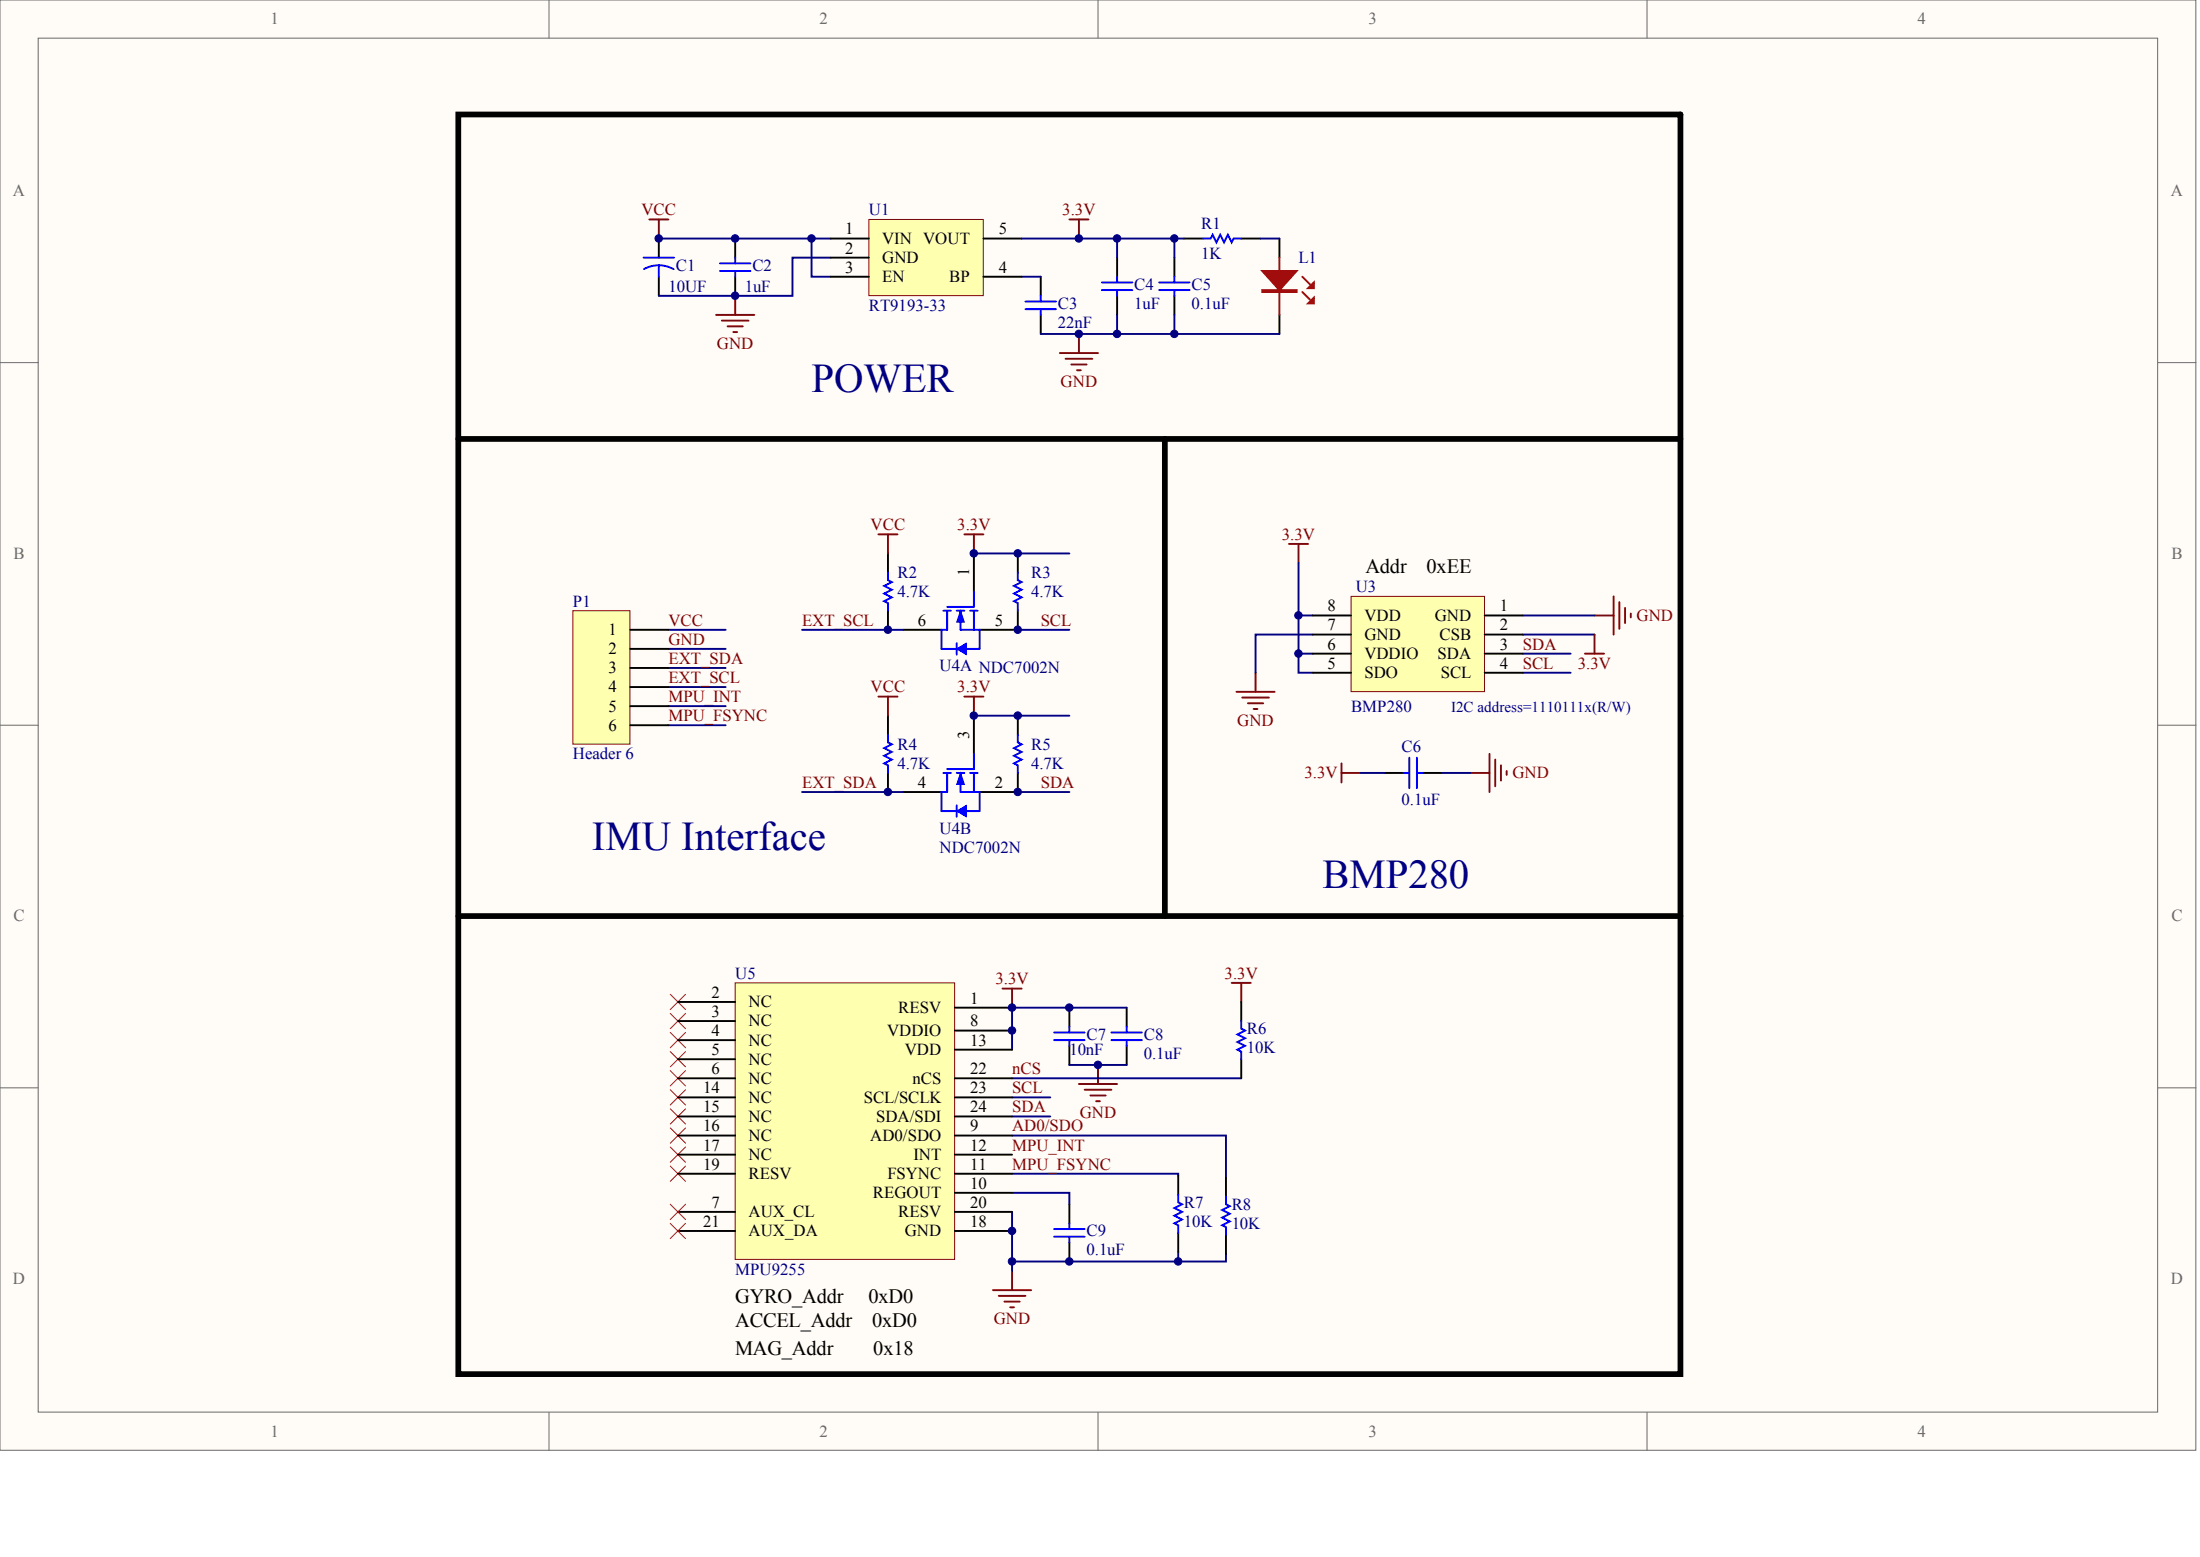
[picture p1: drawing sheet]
<svg xmlns="http://www.w3.org/2000/svg" width="840mm" height="594mm" viewBox="0 0 840 594" stroke-linecap="round" stroke-linejoin="round" font-family="sans-serif">
<g fill="#fffcf8" stroke="#696969" stroke-width=".38">
<path d="M0 0h838v553.4h-838z"/>
<path d="M14.6 14.6h808.8v524.2h-808.8z"/>
</g>
<path d="M209.5 0v14.6M419 0v14.6M628.6 0v14.6M0 138.4h14.6M823.5 138.4h14.6M0 276.7h14.6M823.5 276.7h14.6M0 415.1h14.6M823.5 415.1h14.6M209.5 538.9v14.5M419 538.9v14.5M628.6 538.9v14.5" fill="none" stroke="#696969" stroke-width=".38"/>
<g fill="none" stroke="#000" stroke-width=".73">
<path d="M251.4 91v7.3M280.6 91v7.3M426.3 98.3v7.3M251.4 105.6v7.3M280.6 105.6v7.3M397.2 105.6v7.3M426.3 112.9v7.2M397.2 120.1v7.3M338.9 211.2v7.3M371.7 211.2v14.5M388.4 211.2v7.3M338.9 233v7.3"/>
<path d="M388.4 233v7.3h-14.5M344.7 240.3h14.6M338.9 273.1v7.3M371.7 273.1v14.5M388.4 273.1v7.3M338.9 294.9v7.3M388.4 294.9v7.3h-14.5M344.7 302.2h14.6"/>
</g>
<g fill="none" stroke="#00f" stroke-width=".73">
<path d="M245.6 98.3h11.7M280.6 98.3v2.2M251.4 101.2a11.6 11.6 0 0 1 5.7 1.5M251.4 101.2a11.6 11.6 0 0 0-5.7 1.5M251.4 101.2v4.4M274.8 100.5h11.6M274.8 103.4h11.6M280.6 103.4v2.2M391.4 118h11.6M391.4 115.1h11.6M397.2 112.9v2.2M397.2 118v2.1"/>
<path d="M420.5 107.8h11.7M420.5 110.7h11.7M426.3 105.6v2.2M426.3 110.7v2.2M338.9 218.5v2.9l1.4 .7-2.9 1.5 2.9 1.4-2.9 1.5 2.9 1.4-2.9 1.5 1.5 .7v2.9M388.4 218.5v2.9l1.5 .7-2.9 1.5 2.9 1.4-2.9 1.5 2.9 1.4-2.9 1.5 1.4 .7v2.9M360 233h2.9M361.5 233v7.3h-2.2v7.3h5.8M365.1 233h2.9M366.6 233v7.3h7.3v7.3h-5.1M370.2 233h2.9M371.7 225.7v5.9h-10.2"/>
<path d="M371.7 233v7.3M365.1 245.4v4.4M338.9 280.4v2.9l1.4 .7-2.9 1.5 2.9 1.4-2.9 1.5 2.9 1.4-2.9 1.5 1.5 .7v2.9M360 294.9h2.9M361.5 294.9v7.3h-2.2v7.3h5.8M365.1 294.9h2.9M366.6 294.9v7.3h7.3v7.3h-5.1M370.2 294.9h2.9M371.7 287.6v5.9h-10.2M371.7 294.9v7.3M388.4 280.4v2.9l1.5 .7-2.9 1.5 2.9 1.4-2.9 1.5 2.9 1.4-2.9 1.5 1.4 .7v2.9M365.1 307.3v4.4"/>
</g>
<g fill="none" stroke="#000080" stroke-width=".73">
<path d="M251.4 91h65.6M309.7 91v14.6h7.3M317 98.3h-14.6v14.6h-51M389.9 105.6h7.3M371.7 211.2h36.4M255.1 247.6h21.8M255.1 240.3h21.8M255.1 254.9h21.8M306.1 240.3h38.6M388.4 240.3h19.7M255.1 262.1h21.8M255.1 269.4h21.8"/>
<path d="M371.7 273.1h36.4M306.1 302.2h38.6M388.4 302.2h19.7"/>
</g>
<g fill="#00f" stroke="#00f" stroke-width=".38">
<path d="M366.6 233l1.4 4.4h-2.9z"/>
<path d="M365.1 247.6l3.7-2.2v4.4z"/>
<path d="M366.6 294.9l1.4 4.4h-2.9z"/>
<path d="M365.1 309.5l3.7-2.2v4.4z"/>
</g>
<path d="M408.1 83.7h7.3M411.8 83.7v7.3M280.6 112.9v7.2M273.3 120.1h14.6M275.5 122.3h10.2M277.7 124.5h5.8M279.9 126.7h1.4M404.5 134.7h14.5M406.7 136.9h10.2M408.8 139.1h5.9M411.8 127.4v7.3M411 141.3h1.5" fill="none" stroke="#800000" stroke-width=".73"/>
<path d="M174.9 43.7h466.4v480.6h-466.4zM174.9 167.5h466.4M444.6 167.5v182M174.9 349.5h466.4" fill="none" stroke="#000" stroke-width="2.2"/>
<path d="M331.6 83.7h43.6v29.1h-43.6z" fill="#ffffb0" stroke="#800000" stroke-width=".38"/>
<g fill="none" stroke="#000" stroke-width=".73">
<path d="M317 91h14.6M317 98.3h14.6M375.3 91h14.6M448.2 98.3v7.3M451.8 91h7.3M473.7 91h7.3M488.3 91v7.3M317 105.6h14.6M375.3 105.6h14.6M448.2 112.9v7.2M488.3 120.1v7.3M408.1 384.5v7.3"/>
<path d="M408.1 399v7.3M430 384.5v7.3M430 399v7.3M473.7 382.3v7.3M473.7 404.1v7.3M408.1 459.5v7.3M449.7 448.6v7.2M467.9 449.3v7.3M408.1 474.1v7.2M449.7 470.4v7.3M467.9 471.1v7.3"/>
</g>
<g fill="none" stroke="#800000" stroke-width=".73">
<path d="M247.8 83.7h7.3M251.4 83.7v7.3M382.6 377.2h7.3M386.3 377.2v7.3M470.1 375h7.3M473.7 375v7.3M411.8 413.6h14.5M413.9 415.8h10.3M416.1 418h5.9M419 406.3v7.3M418.3 420.2h1.5M379 492.3h14.5"/>
<path d="M381.2 494.4h10.2M383.3 496.6h5.9M385.5 498.8h1.5M386.3 485v7.3"/>
</g>
<g fill="none" stroke="#000080" stroke-width=".73">
<path d="M389.9 91h61.9M426.3 91v7.3M448.2 91v7.3M481 91h7.3M397.2 127.4h91.1M426.3 120.1v7.3M448.2 120.1v7.3M255.1 276.7h21.8M430 384.5h-43.7v16M386.3 418.7h14.5M386.3 411.4h87.4M408.1 406.3h21.9"/>
<path d="M386.3 433.3h81.6v16M386.3 426h14.5M386.3 447.8h63.4v.8M386.3 455.1h21.8v4.4M386.3 462.4v7.3h-.8M386.3 469.7v11.6h81.6v-2.9M449.7 477.7v3.6M386.3 481.3v3.7"/>
</g>
<g fill="none" stroke="#00f" stroke-width=".73">
<path d="M459.1 91h2.9l.8-1.4 1.4 2.9 1.5-2.9 1.4 2.9 1.5-2.9 1.5 2.9 .7-1.5h2.9M442.4 107.8h11.6M442.4 110.7h11.6M448.2 105.6v2.2M448.2 110.7v2.2M402.3 394h11.6M402.3 396.9h11.6M408.1 391.8v2.2M408.1 396.9v2.1M424.2 394h11.6M424.2 396.9h11.6M430 391.8v2.2"/>
<path d="M430 396.9v2.1M473.7 389.6v2.9l1.5 .7-2.9 1.5 2.9 1.4-2.9 1.5 2.9 1.4-2.9 1.5 1.4 .7v2.9M449.7 455.8v3l1.4 .7-2.9 1.4 2.9 1.5-2.9 1.5 2.9 1.4-2.9 1.5 1.5 .7v2.9M467.9 456.6v2.9l1.4 .7-2.9 1.5 2.9 1.4-2.9 1.5 2.9 1.4-2.9 1.5 1.5 .7v2.9M402.3 469h11.6M402.3 471.9h11.6M408.1 466.8v2.2M408.1 471.9v2.2"/>
</g>
<path d="M488.3 98.3v21.8M497 111.4l2.9 2.9M497 105.6l2.9 2.9" fill="none" stroke="#bf0000" stroke-width=".73"/>
<g fill="#bf0000" stroke="#bf0000" stroke-width=".73">
<path d="M481.7 103.4h13.1l-6.5 7.3z"/>
<path d="M499.2 115.8l2.2-2.2v2.2z"/>
<path d="M499.2 110l2.2-2.2v2.2z"/>
<path d="M481.7 110.7h13.1v.7h-13.1z" fill-rule="evenodd"/>
</g>
<g fill="none" stroke="#f00" stroke-width=".38">
<path d="M255.8 379.4l5.8 5.8M261.6 379.4l-5.8 5.8M255.8 386.7l5.8 5.8M255.8 394l5.8 5.8M261.6 386.7l-5.8 5.8M261.6 394l-5.8 5.8M255.8 401.2l5.8 5.9M255.8 408.5l5.8 5.8M255.8 415.8l5.8 5.8M261.6 401.2l-5.8 5.9M261.6 408.5l-5.8 5.8M261.6 415.8l-5.8 5.8"/>
<path d="M255.8 423.1l5.8 5.8M255.8 430.4l5.8 5.8M255.8 437.6l5.8 5.9M261.6 423.1l-5.8 5.8M261.6 430.4l-5.8 5.8M261.6 437.6l-5.8 5.9M255.8 444.9l5.8 5.9M261.6 444.9l-5.8 5.9"/>
</g>
<path d="M280.6 375h83.7v105.5h-83.7z" fill="#ffffb0" stroke="#800000" stroke-width=".38"/>
<g fill="none" stroke="#000" stroke-width=".73">
<path d="M258.7 382.3h21.9M258.7 389.6h21.9M258.7 396.9h21.9M364.4 384.5h21.9M364.4 393.2h21.9M258.7 404.1h21.9M258.7 411.4h21.9M258.7 418.7h21.9M364.4 411.4h21.9M364.4 418.7h21.9M364.4 400.5h21.9M258.7 426h21.9"/>
<path d="M258.7 433.3h21.9M364.4 426h21.9M364.4 433.3h21.9M258.7 440.6h21.9M258.7 447.8h21.9M364.4 440.6h21.9M364.4 447.8h21.9M364.4 455.1h21.9M258.7 469.7h21.9M258.7 462.4h21.9M364.4 469.7h21.9M364.4 462.4h21.9"/>
</g>
<path d="M335.2 203.9h7.3M338.9 203.9v7.3M368 203.9h7.3M371.7 203.9v7.3M335.2 265.8h7.3M338.9 265.8v7.3M368 265.8h7.3M371.7 265.8v7.3" fill="none" stroke="#800000" stroke-width=".73"/>
<path d="M218.6 233h21.8v50.9h-21.8z" fill="#ffffb0" stroke="#800000" stroke-width=".38"/>
<path d="M240.5 240.3h14.6M240.5 247.6h14.6M240.5 254.9h14.6M240.5 262.1h14.6M240.5 269.4h14.6M240.5 276.7h14.6M528.4 294.9h7.3M542.9 294.9h7.3" fill="none" stroke="#000" stroke-width=".73"/>
<path d="M255.8 459.5l5.8 5.8M261.6 459.5l-5.8 5.8M255.8 466.8l5.8 5.8M261.6 466.8l-5.8 5.8" fill="none" stroke="#f00" stroke-width=".38"/>
<path d="M495.6 214.8v20h5.4M495.6 234.8v14.6h5.4M581.2 234.8h27.3M495.6 249.4v7.3h5.4M501 242.1h-21.8v14.6M581.2 249.4h18.2M581.2 256.7h18.2M581.2 242.1h27.3M519.3 294.9h9.1M550.2 294.9h11" fill="none" stroke="#000080" stroke-width=".73"/>
<path d="M535.7 294.9h2.1M537.8 289.1v11.6M540.8 289.1v11.6M540.8 294.9h2.1" fill="none" stroke="#00f" stroke-width=".73"/>
<g fill="none" stroke="#800000" stroke-width=".73">
<path d="M491.9 207.5h7.3M495.6 207.5v7.3M608.5 234.8h7.3M615.8 227.6v14.5M618 229.7v10.2M620.2 231.9v5.9M622.4 234.1v1.5M479.2 256.7v7.3M604.9 249.4h7.3M608.5 242.1v7.3M471.9 264h14.6M474.1 266.2h10.2"/>
<path d="M476.3 268.3h5.8M478.4 270.5h1.5M512 291.3v7.3M512 294.9h7.3M561.2 294.9h7.2M568.4 287.6v14.6M570.6 289.8v10.2M572.8 292v5.8M575 294.2v1.4"/>
</g>
<path d="M515.6 227.6h51v36.3h-51z" fill="#ffffb0" stroke="#800000" stroke-width=".38"/>
<path d="M501 234.8h14.6M566.6 234.8h14.6M501 242.1h14.6M501 249.4h14.6M501 256.7h14.6M566.6 242.1h14.6M566.6 249.4h14.6M566.6 256.7h14.6" fill="none" stroke="#000" stroke-width=".73"/>
<g fill="#000080" stroke="#000080" stroke-width=".38">
<circle cx="251.4" cy="91" r="1.42"/>
<circle cx="280.5" cy="112.8" r="1.42"/>
<circle cx="280.5" cy="91" r="1.42"/>
<circle cx="309.7" cy="91" r="1.42"/>
<circle cx="338.8" cy="302.2" r="1.42"/>
<circle cx="338.8" cy="240.3" r="1.42"/>
<circle cx="371.6" cy="273" r="1.42"/>
<circle cx="371.6" cy="211.1" r="1.42"/>
<circle cx="386.2" cy="481.3" r="1.42"/>
<circle cx="386.2" cy="469.6" r="1.42"/>
<circle cx="386.2" cy="393.2" r="1.42"/>
<circle cx="386.2" cy="384.4" r="1.42"/>
<circle cx="388.4" cy="302.2" r="1.42"/>
<circle cx="388.4" cy="273" r="1.42"/>
<circle cx="388.4" cy="240.3" r="1.42"/>
<circle cx="388.4" cy="211.1" r="1.42"/>
<circle cx="408.1" cy="481.3" r="1.42"/>
<circle cx="408.1" cy="384.4" r="1.42"/>
<circle cx="411.7" cy="127.4" r="1.42"/>
<circle cx="411.7" cy="91" r="1.42"/>
<circle cx="419" cy="406.3" r="1.42"/>
<circle cx="426.3" cy="127.4" r="1.42"/>
<circle cx="426.3" cy="91" r="1.42"/>
<circle cx="448.2" cy="127.4" r="1.42"/>
<circle cx="448.2" cy="91" r="1.42"/>
<circle cx="449.6" cy="481.3" r="1.42"/>
<circle cx="495.5" cy="249.4" r="1.42"/>
<circle cx="495.5" cy="234.8" r="1.42"/>
</g>
<g font-size="15.6" fill="#000080">
<text x="309.7" y="149.4">POWER</text>
<text x="225.9" y="324.2">IMU Interface</text>
<text x="504.7" y="338.7">BMP280</text>
</g>
<g font-size="7.8">
<text x="521.1" y="218.6">Addr</text>
<text x="544.4" y="218.6">0xEE</text>
<text x="280.6" y="497.2">GYRO_Addr</text>
<text x="331.4" y="497.2">0xD0</text>
<text x="280.6" y="506.3">ACCEL_Addr</text>
<text x="332.9" y="506.3">0xD0</text>
<text x="280.6" y="517.2">MAG_Addr</text>
<text x="333.3" y="517.2">0x18</text>
</g>
<g font-size="6.4" fill="#696969">
<text x="103.2" y="9.3">1</text>
<text x="312.7" y="9.3">2</text>
<text x="522.2" y="9.3">3</text>
<text x="731.8" y="9.3">4</text>
<text x="5" y="74.9">A</text>
<text x="828.5" y="74.9">A</text>
<text x="5.2" y="213.2">B</text>
<text x="828.7" y="213.2">B</text>
<text x="5.2" y="351.6">C</text>
<text x="828.7" y="351.6">C</text>
<text x="5" y="490">D</text>
<text x="828.5" y="490">D</text>
<text x="103.2" y="548.2">1</text>
<text x="312.7" y="548.2">2</text>
<text x="522.2" y="548.2">3</text>
<text x="731.8" y="548.2">4</text>
</g>
<g font-size="6.4" fill="#800000">
<text x="244.8" y="82.2">VCC</text>
<text x="405.4" y="82.2">3.3V</text>
<text x="273.6" y="133.1">GND</text>
<text x="404.8" y="147.7">GND</text>
<text x="332.3" y="202.3">VCC</text>
<text x="365.3" y="202.3">3.3V</text>
<text x="489.2" y="206">3.3V</text>
<text x="255.1" y="238.7">VCC</text>
<text x="306.1" y="238.7">EXT_SCL</text>
<text x="397.2" y="238.7">SCL</text>
<text x="624.6" y="236.9">GND</text>
<text x="255.1" y="246">GND</text>
<text x="581.2" y="247.8">SDA</text>
<text x="255.1" y="253.3">EXT_SDA</text>
<text x="581.2" y="255.1">SCL</text>
<text x="602.2" y="255.1">3.3V</text>
<text x="255.1" y="260.6">EXT_SCL</text>
<text x="255.1" y="267.9">MPU_INT</text>
<text x="332.3" y="264.2">VCC</text>
<text x="365.3" y="264.2">3.3V</text>
<text x="255.1" y="275.1">MPU_FSYNC</text>
<text x="472.2" y="277">GND</text>
<text x="497.8" y="297">3.3V</text>
<text x="577.2" y="297">GND</text>
<text x="306.1" y="300.6">EXT_SDA</text>
<text x="397.2" y="300.6">SDA</text>
<text x="379.9" y="375.6">3.3V</text>
<text x="467.4" y="373.4">3.3V</text>
<text x="386.3" y="409.9">nCS</text>
<text x="386.3" y="417.1">SCL</text>
<text x="386.3" y="424.4">SDA</text>
<text x="386.3" y="431.7">AD0/SDO</text>
<text x="412.1" y="426.6">GND</text>
<text x="386.3" y="439">MPU_INT</text>
<text x="386.3" y="446.3">MPU_FSYNC</text>
<text x="379.3" y="505.3">GND</text>
</g>
<g font-size="6.4" fill="#000080">
<text x="331.6" y="82.2">U1</text>
<text x="458.4" y="87.3">R1</text>
<text x="458.4" y="98.9">1K</text>
<text x="495.6" y="100.4">L1</text>
<text x="258" y="103.3">C1</text>
<text x="287.1" y="103.3">C2</text>
<text x="255.1" y="111.3">10UF</text>
<text x="284.2" y="111.3">1uF</text>
<text x="432.9" y="110.6">C4</text>
<text x="454.8" y="110.6">C5</text>
<text x="331.6" y="118.6">RT9193-33</text>
<text x="403.7" y="117.8">C3</text>
<text x="432.9" y="117.8">1uF</text>
<text x="454.8" y="117.8">0.1uF</text>
<text x="403.7" y="125.1">22nF</text>
<text x="342.5" y="220.5">R2</text>
<text x="393.5" y="220.5">R3</text>
<text x="342.5" y="227.8">4.7K</text>
<text x="393.5" y="227.8">4.7K</text>
<text x="517.4" y="226">U3</text>
<text x="218.6" y="231.4">P1</text>
<text x="358.6" y="256.2">U4A NDC7002N</text>
<text x="515.6" y="271.5">BMP280</text>
<text x="342.5" y="286.1">R4</text>
<text x="393.5" y="286.1">R5</text>
<text x="534.9" y="286.8">C6</text>
<text x="218.6" y="289.7">Header 6</text>
<text x="342.5" y="293.3">4.7K</text>
<text x="393.5" y="293.3">4.7K</text>
<text x="534.9" y="307.2">0.1uF</text>
<text x="358.6" y="318.1">U4B</text>
<text x="358.6" y="325.4">NDC7002N</text>
<text x="280.6" y="373.4">U5</text>
<text x="475.9" y="394.6">R6</text>
<text x="414.7" y="396.7">C7</text>
<text x="436.5" y="396.7">C8</text>
<text x="475.9" y="401.8">10K</text>
<text x="408.1" y="402.6">10nF</text>
<text x="436.5" y="404">0.1uF</text>
<text x="451.8" y="460.8">R7</text>
<text x="470.1" y="461.6">R8</text>
<text x="414.7" y="471.8">C9</text>
<text x="451.8" y="468.1">10K</text>
<text x="470.1" y="468.8">10K</text>
<text x="414.7" y="479">0.1uF</text>
<text x="280.6" y="486.3">MPU9255</text>
</g>
<g font-size="6.4">
<text x="322.6" y="89.4">1</text>
<text x="381.2" y="89.4">5</text>
<text x="336.7" y="93.1">VIN VOUT</text>
<text x="322.6" y="96.7">2</text>
<text x="336.7" y="100.4">GND</text>
<text x="322.6" y="104">3</text>
<text x="336.7" y="107.7">EN</text>
<text x="362.3" y="107.7">BP</text>
<text x="381.2" y="104">4</text>
<text x="506.6" y="233.3">8</text>
<text x="572.5" y="233.3">1</text>
<text x="350.3" y="238.7">6</text>
<text x="379.7" y="238.7">5</text>
<text x="520.7" y="236.9">VDD</text>
<text x="547.5" y="236.9">GND</text>
<text x="232.2" y="242.4">1</text>
<text x="506.6" y="240.5">7</text>
<text x="520.7" y="244.2">GND</text>
<text x="549.4" y="244.2">CSB</text>
<text x="572.5" y="240.5">2</text>
<text x="232.2" y="249.7">2</text>
<text x="506.6" y="247.8">6</text>
<text x="520.7" y="251.5">VDDIO</text>
<text x="548.6" y="251.5">SDA</text>
<text x="572.5" y="247.8">3</text>
<text x="232.2" y="256.9">3</text>
<text x="506.6" y="255.1">5</text>
<text x="572.5" y="255.1">4</text>
<text x="520.7" y="258.8">SDO</text>
<text x="549.9" y="258.8">SCL</text>
<text x="232.2" y="264.2">4</text>
<text x="232.2" y="271.5">5</text>
<text x="232.2" y="278.8">6</text>
<text x="350.3" y="300.6">4</text>
<text x="379.7" y="300.6">2</text>
<text x="271.5" y="380.7">2</text>
<text x="370.2" y="382.9">1</text>
<text x="271.5" y="388">3</text>
<text x="285.7" y="384.4">NC</text>
<text x="342.8" y="386.6">RESV</text>
<text x="271.5" y="395.3">4</text>
<text x="285.7" y="391.7">NC</text>
<text x="338.6" y="395.3">VDDIO</text>
<text x="370.2" y="391.7">8</text>
<text x="285.7" y="398.9">NC</text>
<text x="370.2" y="398.9">13</text>
<text x="271.5" y="402.6">5</text>
<text x="285.7" y="406.2">NC</text>
<text x="345.3" y="402.6">VDD</text>
<text x="271.5" y="409.9">6</text>
<text x="285.7" y="413.5">NC</text>
<text x="348.2" y="413.5">nCS</text>
<text x="370.2" y="409.9">22</text>
<text x="268.3" y="417.1">14</text>
<text x="370.2" y="417.1">23</text>
<text x="268.3" y="424.4">15</text>
<text x="285.7" y="420.8">NC</text>
<text x="329.7" y="420.8">SCL/SCLK</text>
<text x="370.2" y="424.4">24</text>
<text x="268.3" y="431.7">16</text>
<text x="285.7" y="428.1">NC</text>
<text x="334.4" y="428.1">SDA/SDI</text>
<text x="370.2" y="431.7">9</text>
<text x="285.7" y="435.3">NC</text>
<text x="332.1" y="435.3">AD0/SDO</text>
<text x="268.3" y="439">17</text>
<text x="285.7" y="442.6">NC</text>
<text x="348.6" y="442.6">INT</text>
<text x="370.2" y="439">12</text>
<text x="268.3" y="446.3">19</text>
<text x="285.7" y="449.9">RESV</text>
<text x="338.7" y="449.9">FSYNC</text>
<text x="370.2" y="446.3">11</text>
<text x="370.2" y="453.5">10</text>
<text x="271.5" y="460.8">7</text>
<text x="333.1" y="457.2">REGOUT</text>
<text x="370.2" y="460.8">20</text>
<text x="285.7" y="464.5">AUX_CL</text>
<text x="342.8" y="464.5">RESV</text>
<text x="268.3" y="468.1">21</text>
<text x="285.7" y="471.8">AUX_DA</text>
<text x="345.3" y="471.8">GND</text>
<text x="370.2" y="468.1">18</text>
</g>
<g font-size="6.3">
<text x="369.8" y="219.9" transform="rotate(-90 369.8 219.9)">1</text>
<text x="369.8" y="281.8" transform="rotate(-90 369.8 281.8)">3</text>
</g>
<text font-size="5.8" fill="#000080" x="553.9" y="271.6">I2C address=1110111x(R/W)</text>
</svg>
